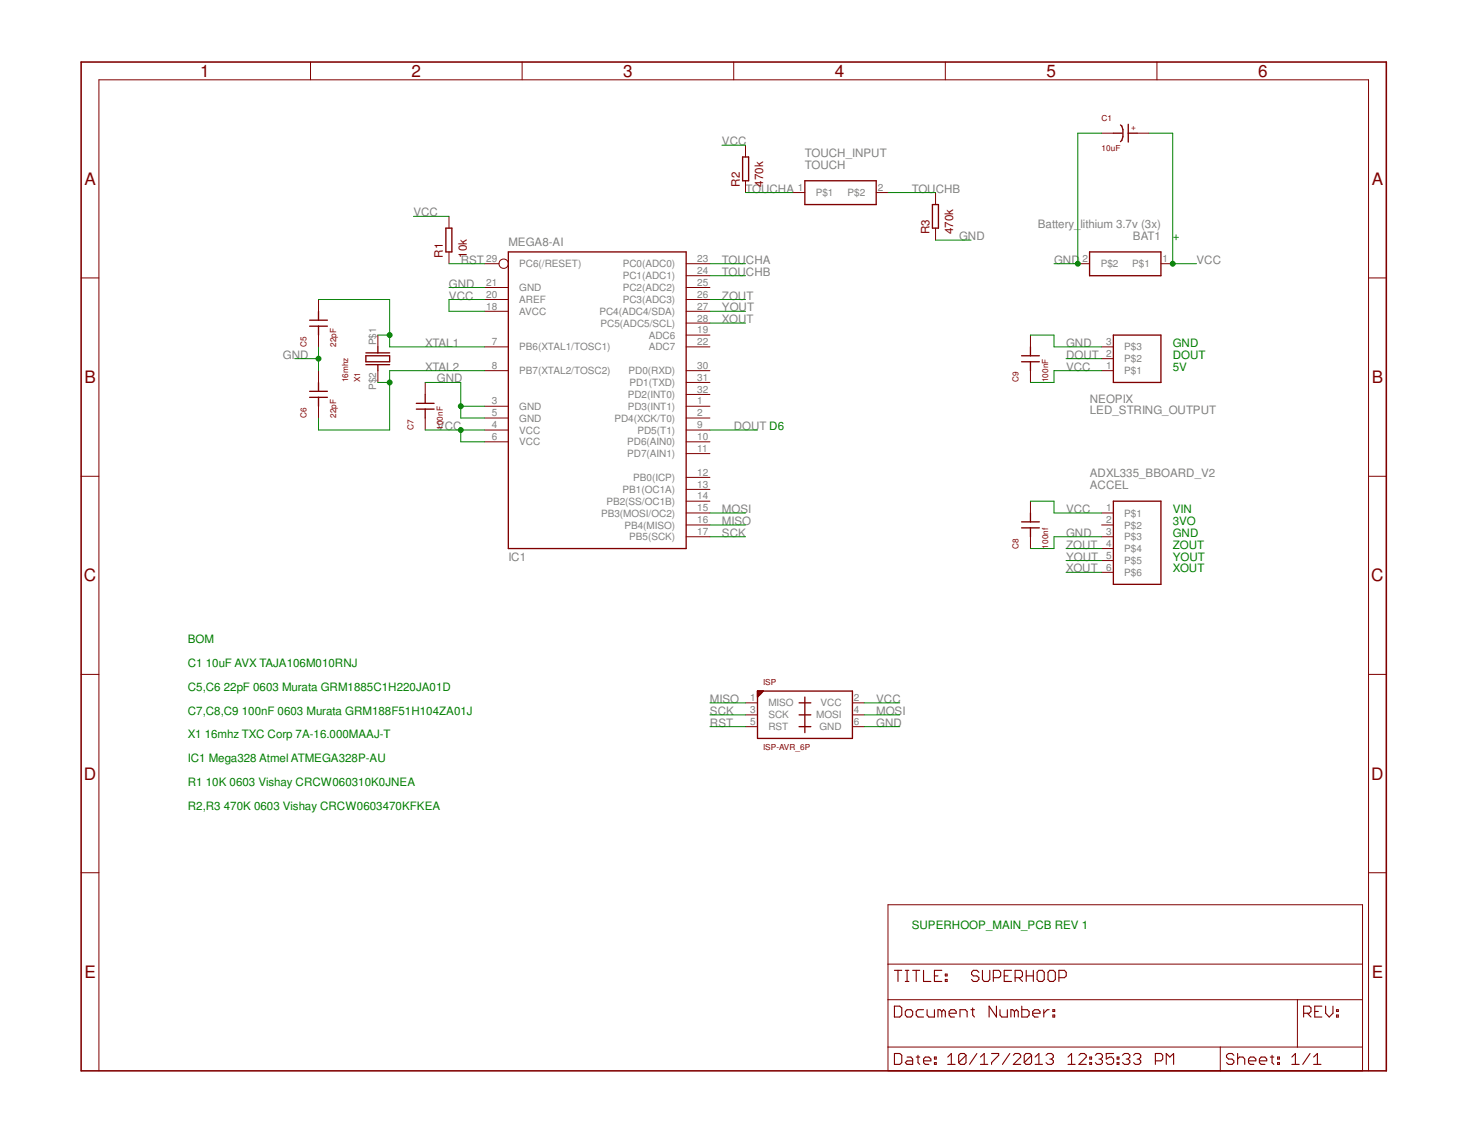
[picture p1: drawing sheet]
<svg xmlns="http://www.w3.org/2000/svg" width="279mm" height="216mm" viewBox="0 0 279 216" stroke-linecap="round" stroke-linejoin="round" font-family="sans-serif">
<path d="M15.5 11.8h248.5v192.1h-248.5z" fill="none" stroke="#800000" stroke-width=".3"/>
<g fill="none" stroke="#800000" stroke-width=".19">
<path d="M59.1 11.8v3.4M99.4 11.8v3.4M139.7 11.8v3.4M180 11.8v3.4M220.3 11.8v3.4M142 27.6v2.3M142 34.4v2.3M151 36.7h2.3M166.9 36.7h2.2M178.2 36.7v2.2M209.8 25.4h2.2M216.6 25.4h2.2"/>
<path d="M15.5 52.9h3.3M60.7 57v2.3M85.5 41.2v2.2M85.5 48v2.2M92.3 54.7h4.5M92.3 57h4.5M92.3 59.3h4.5M92.3 50.2h2.7M130.7 54.7h4.5M130.7 57h4.5M130.7 59.3h4.5M130.7 52.5h4.5"/>
<path d="M130.7 50.2h4.5M178.2 43.4v2.3M205.3 50.2h2.2M221.1 50.2h2.3M260.6 52.9h3.4M60.7 63.8v2.2M60.7 70.6v2.2M60.7 77.3v2.3M72 63.8v2.2M72 70.6v2.2M81 72.8v2.3M81 79.6v2.3"/>
<path d="M92.3 70.6h4.5M92.3 66h4.5M92.3 77.3h4.5M92.3 79.6h4.5M130.7 70.6h4.5M130.7 66h4.5M130.7 77.3h4.5M130.7 79.6h4.5M130.7 75.1h4.5M130.7 72.8h4.5M130.7 63.8h4.5M130.7 61.5h4.5"/>
<path d="M196.3 63.8v2.2M196.3 70.6v2.2M209.8 70.6h2.2M209.8 66h2.2M209.8 68.3h2.2M15.5 90.7h3.3M92.3 81.9h4.5M92.3 84.1h4.5M130.7 81.9h4.5M130.7 84.1h4.5M130.7 99.9h4.5M130.7 97.7h4.5"/>
<path d="M130.7 95.4h4.5M130.7 93.2h4.5M130.7 90.9h4.5M130.7 86.4h4.5M196.3 95.4v2.3M209.8 99.9h2.2M209.8 97.7h2.2M260.6 90.7h3.4M130.7 102.2h4.5M196.3 102.2v2.2M209.8 102.2h2.2M209.8 104.4h2.2"/>
<path d="M209.8 106.7h2.2M209.8 109h2.2M15.5 128.4h3.3M142 133.8h2.3M142 136.1h2.3M142 138.3h2.3M162.3 133.8h2.3M162.3 136.1h2.3M162.3 138.3h2.3M260.6 128.4h3.4M15.5 166.2h3.3M169.1 172.3h90.4v31.6h-90.4z"/>
<path d="M260.6 166.2h3.4M169.1 190.3h90.4M169.1 199.3h90.4M169.1 183.6h90.4M232.4 199.3v4.6M247.1 190.3v9M18.8 203.9v-188.7h241.8v188.7"/>
<circle cx="95.9" cy="50.2" r=".89"/>
</g>
<g fill="none" stroke="#800000" stroke-width=".21">
<path d="M170.3 191.6h1.1l.3 .3v1.4l-.3 .3h-1.1zM170.3 184.7h1.4M171 184.7v2.2M172.4 192.6l.4-.4h.7l.3 .4v.7l-.3 .3h-.7l-.4-.3zM172.4 184.7h.7M172.4 186.9h.7M172.8 184.7v2.2M173.8 184.7h1.4M174.5 184.7v2.2M175.9 184.7v2.2h1.4M175.9 192.2h-1.1l-.3 .4v.7l.3 .3h1.1M176.6 192.2v1.1l.3 .3h1.1v-1.4"/>
<path d="M178 185.8h.6M179.4 184.7h-1.4v2.2h1.4M179.4 192.6l-.4-.4h-.4v1.4M179.4 192.6l.3-.4 .3 .4v1M179.4 192.6v1M180 186.5h.4v.4h-.4zM180 185.5h.4v.3h-.4zM180.8 192.9h1.3v-.3l-.3-.4h-.7l-.3 .4v.7l.3 .3h.7M182.8 193.6v-1.4h1.1l.3 .4v1M184.9 192.2h.7M185.3 191.9v1.4l.3 .3M186.4 185.1l-.3-.4h-.7l-.4 .4v.4l.4 .3h.7l.3 .3v.4l-.3 .4h-.7l-.4-.4"/>
<path d="M187.1 184.7v1.8l.4 .4h.7l.3-.4v-1.8M189.2 186.1h1l.4-.3v-.7l-.4-.4h-1v2.2M189.8 191.6v2l-1.4-2v2M190.5 192.2v1.1l.3 .3h1.1v-1.4M191.3 185.8h.7M192.7 184.7h-1.4v2.2h1.4M193.2 192.6l-.3-.4h-.4v1.4M193.2 192.6v1M193.2 192.6l.4-.4 .3 .4v1M193.3 186.1h1.1l.3-.3v-.7l-.3-.4h-1.1v2.2M194.1 186.1l.6 .8M194.6 191.6v2h1.1l.3-.3v-.7l-.3-.4h-1.1"/>
<path d="M195.5 185.8h1.3M195.5 184.7v2.2M196.7 192.9h1.4v-.3l-.4-.4h-.6l-.4 .4v.7l.4 .3h.6M196.8 184.7v2.2M197.9 184.7h.6l.4 .4v1.4l-.4 .4h-.6l-.4-.4v-1.4zM198.8 192.2v1.4M199.8 192.2h-.3l-.7 .7M199.9 184.7h.7l.4 .4v1.4l-.4 .4h-.7l-.3-.4v-1.4zM200.5 193.3h.4v.3h-.4zM200.5 192.2h.4v.4h-.4zM201.7 186.1h1l.4-.3v-.7l-.4-.4h-1v2.2M248.3 192.9h1l.4-.3v-.7l-.4-.3h-1v2"/>
<path d="M249 192.9l.7 .7M250.4 192.6h.7M251.8 191.6h-1.4v2h1.4M252.5 191.6v1.3l.7 .7 .7-.7v-1.3M254.6 193.3h.3v.3h-.3zM254.6 192.2h.3v.4h-.3zM170.3 200.6h1.1l.3 .3v1.4l-.3 .3h-1.1zM172.8 201.3h.7l.3 .3v1h-1l-.4-.3 .4-.3h1M174.5 201.3h.7M174.8 200.9v1.4l.4 .3M175.9 202h1.4v-.4l-.4-.3h-.7l-.3 .3v.7l.3 .3h.7M178 202.3h.3v.3h-.3z"/>
<path d="M178 201.3h.3v.3h-.3zM180.5 202.6h1.4M180.5 201.3l.7-.7v2M184 200.9v1.4l-.4 .3h-.7l-.3-.3M184 200.9l-.4-.3h-.7l-.3 .3v1.4M184 200.9l-1.4 1.4M186.1 200.6l-1.4 2M186.7 202.6h1.4M186.7 201.3l.8-.7v2M188.8 200.6h1.4v.3l-1.4 1.4v.3M192.3 200.6l-1.4 2M193 200.9l.3-.3h.8l.3 .3v.4l-1.4 1.3h1.4"/>
<path d="M196.5 200.9v1.4l-.4 .3h-.7l-.3-.3M196.5 200.9l-.4-.3h-.7l-.3 .3v1.4M196.5 200.9l-1.4 1.4M197.1 202.6h1.4M197.1 201.3l.8-.7v2M199.2 200.9l.4-.3h.7l.3 .3v.4l-.3 .3M199.9 201.6h.4M200.3 201.6l.3 .4v.3l-.3 .3h-.7l-.4-.3M203.4 202.6h1.4M203.4 201.3l.7-.7v2M205.5 200.9l.3-.3h.7l.4 .3v.4l-1.4 1.3h1.4M207.6 202.3h.3v.3h-.3z"/>
<path d="M207.6 201.3h.3v.3h-.3zM208.6 200.9l.4-.3h.6l.4 .3v.4l-.4 .3M209.3 201.6h.3M209.6 201.6l.4 .4v.3l-.4 .3h-.6l-.4-.3M212.1 200.6h-1.4v1l.7-.3h.3l.4 .3v.7l-.4 .3h-.7l-.3-.3M212.8 202.3h.3v.3h-.3zM212.8 201.3h.3v.3h-.3zM213.8 200.9l.4-.3h.6l.4 .3v.4l-.4 .3M214.5 201.6h.3M214.8 201.6l.4 .4v.3l-.4 .3h-.6l-.4-.3M215.9 200.9l.3-.3h.7l.4 .3v.4l-.4 .3M216.6 201.6h.3"/>
<path d="M216.9 201.6l.4 .4v.3l-.4 .3h-.7l-.3-.3M220 202h1.1l.3-.4v-.7l-.3-.3h-1.1v2M222.1 202.6v-2l.7 .7 .7-.7v2M235 200.9l-.3-.3h-.7l-.4 .3v.4l.4 .3h.7l.3 .4v.3l-.3 .3h-.7l-.4-.3M235.7 201.6l.4-.3h.6l.4 .3v1M235.7 200.6v2M237.8 202h1.4v-.4l-.4-.3h-.7l-.3 .3v.7l.3 .3h.7M239.9 202h1.4v-.4l-.4-.3h-.7l-.3 .3v.7l.3 .3h.7M241.9 201.3h.7M242.3 200.9v1.4l.3 .3M243.3 202.3h.4v.3h-.4zM243.3 201.3h.4v.3h-.4z"/>
<path d="M246 202.6h1.4M246 201.3l.7-.7v2M249.5 200.6l-1.4 2M250.2 202.6h1.4M250.2 201.3l.7-.7v2"/>
</g>
<g fill="none" stroke="#800000" stroke-width=".25">
<path d="M141.4 29.9h1.2v4.5h-1.2zM153.3 34.4h13.6v4.5h-13.6zM177.6 38.9h1.1v4.5h-1.1zM212 25.4h1.7M213.4 23.8a2.51 2.51 0 0 1 0 3.2M214.9 23.7v3.4M214.9 25.4h1.7M60.7 59.3v1.7M84.9 43.4h1.2v4.6h-1.2zM96.8 48h33.9v56.4h-33.9zM207.5 48h13.6v4.5h-13.6zM59 62.1h3.4"/>
<path d="M59 61h3.4M59 75.6h3.4M59 74.5h3.4M60.7 62.1v1.7M60.7 72.8v1.7M60.7 75.6v1.7M69.7 67.7h4.5v1.2h-4.5zM69.7 69.4h4.5M69.7 67.2h4.5M72 66v1.2M72 69.4v1.2M79.3 77.9h3.4"/>
<path d="M79.3 76.8h3.4M81 75.1v1.7M81 77.9v1.7M194.6 68.9h3.4M194.6 67.7h3.4M196.3 66v1.7M196.3 68.9v1.7M212 63.8h9.1v9h-9.1zM194.6 99.4h3.4M196.3 97.7v1.7M212 95.4h9.1v15.9h-9.1zM194.6 100.5h3.4"/>
<path d="M196.3 100.5v1.7M144.3 131.6h18v9h-18zM144.3 132.5h.1M144.3 132.4h.3M144.3 132.2h.4M144.3 132.1h.6M144.3 131.9h.8M144.3 131.7h.9M145.4 131.6l-1.1 1.1M152.2 136.1h2.2M152.2 133.8h2.2M152.2 138.3h2.2"/>
<path d="M153.3 132.7v6.8"/>
</g>
<path d="M209.8 70.6h-9.1v2.2h-4.4M81 81.9h11.3M87.8 81.9v2.2" fill="none" stroke="#008000" stroke-width=".19"/>
<circle cx="87.8" cy="81.9" r=".46" fill="#008000"/>
<g fill="none" stroke="#008000" stroke-width=".19">
<path d="M137.5 27.6h4.5M218.8 25.4h4.6v24.8h4.5M78.7 41.2h6.8M92.3 57h-6.8v2.3h6.8M87.8 84.1h4.5M196.3 95.4h4.4v2.3h9.1M164.6 133.8h6.8"/>
<circle cx="87.8" cy="81.9" r=".46"/>
</g>
<circle cx="223.4" cy="50.2" r=".46" fill="#008000"/>
<g fill="none" stroke="#008000" stroke-width=".19">
<path d="M81 72.8h6.8v6.8M87.8 77.3h4.5M196.3 63.8h4.4v2.2h9.1"/>
<circle cx="223.4" cy="50.2" r=".46"/>
</g>
<circle cx="87.8" cy="77.3" r=".46" fill="#008000"/>
<g fill="none" stroke="#008000" stroke-width=".19">
<path d="M56.1 68.3h4.6M60.7 66v4.6M87.8 79.6h4.5"/>
<circle cx="87.8" cy="77.3" r=".46"/>
</g>
<circle cx="60.7" cy="68.3" r=".46" fill="#008000"/>
<g fill="none" stroke="#008000" stroke-width=".19">
<path d="M209.8 25.4h-4.5v24.8h-4.6M85.5 54.7h6.8M178.2 45.7h6.8M209.8 102.2h-9.1v2.2h-4.4M164.6 138.3h6.8"/>
<circle cx="60.7" cy="68.3" r=".46"/>
</g>
<circle cx="205.3" cy="50.2" r=".46" fill="#008000"/>
<g fill="none" stroke="#008000" stroke-width=".19">
<path d="M60.7 57h13.5v9h18.1M72 63.8h2.2M203 68.3h6.8M135.2 81.9h9.1"/>
<circle cx="205.3" cy="50.2" r=".46"/>
</g>
<circle cx="74.2" cy="63.8" r=".46" fill="#008000"/>
<g fill="none" stroke="#008000" stroke-width=".19">
<path d="M72 72.8h2.2M92.3 70.6h-18.1v11.3h-13.5v-2.3"/>
<circle cx="74.2" cy="63.8" r=".46"/>
</g>
<circle cx="74.2" cy="72.8" r=".46" fill="#008000"/>
<g fill="none" stroke="#008000" stroke-width=".19">
<path d="M142 36.7h9M169.1 36.7h9.1M85.5 50.2h6.8M135.2 57h6.8M135.2 59.3h6.8M135.2 50.2h6.8M135.2 52.5h6.8M135.2 61.5h6.8M135.2 99.9h6.8M135.2 97.7h6.8M135.2 102.2h6.8M203 104.4h6.8"/>
<path d="M203 106.7h6.8M203 109h6.8M135.2 133.8h6.8M135.2 136.1h6.8M135.2 138.3h6.8M164.6 136.1h6.8"/>
<circle cx="74.2" cy="72.8" r=".46"/>
</g>
<g font-size="3.3" fill="#800000">
<text x="38.1" y="14.6">1</text>
<text x="78.4" y="14.6">2</text>
<text x="118.7" y="14.6">3</text>
<text x="159" y="14.6">4</text>
<text x="199.3" y="14.6">5</text>
<text x="239.6" y="14.6">6</text>
<text x="16.1" y="35.2">A</text>
<text x="261.3" y="35.2">A</text>
<text x="16.1" y="72.9">B</text>
<text x="261.3" y="72.9">B</text>
<text x="16" y="110.7">C</text>
<text x="261.2" y="110.7">C</text>
<text x="16" y="148.4">D</text>
<text x="261.2" y="148.4">D</text>
<text x="16.1" y="186.1">E</text>
<text x="261.3" y="186.1">E</text>
</g>
<g font-size="2.2" fill="#808080">
<text x="137.5" y="27.6">VCC</text>
<text x="153.3" y="29.9">TOUCH_INPUT</text>
<text x="153.3" y="32.1">TOUCH</text>
<text x="78.7" y="41.2">VCC</text>
<text x="142" y="36.7">TOUCHA</text>
<text x="173.7" y="36.7">TOUCHB</text>
<text x="96.8" y="46.8">MEGA8-AI</text>
<text x="182.7" y="45.7">GND</text>
<text x="197.7" y="43.4">Battery_lithium 3.7v (3x)</text>
<text x="215.8" y="45.7">BAT1</text>
<text x="87.8" y="50.2">RST</text>
<text x="137.5" y="50.2">TOUCHA</text>
<text x="137.5" y="52.5">TOUCHB</text>
<text x="200.7" y="50.2">GND</text>
<text x="227.9" y="50.2">VCC</text>
<text x="85.5" y="57">VCC</text>
<text x="85.5" y="54.7">GND</text>
<text x="137.5" y="57">ZOUT</text>
<text x="137.5" y="59.3">YOUT</text>
<text x="137.5" y="61.5">XOUT</text>
<text x="53.9" y="68.3">GND</text>
<text x="81" y="66">XTAL1</text>
<text x="81" y="70.6">XTAL2</text>
<text x="203" y="70.6">VCC</text>
<text x="203" y="66">GND</text>
<text x="203" y="68.3">DOUT</text>
<text x="83.2" y="72.8">GND</text>
<text x="207.6" y="76.7">NEOPIX</text>
<text x="83.2" y="81.9">VCC</text>
<text x="139.7" y="81.9">DOUT D6</text>
<text x="207.6" y="78.9">LED_STRING_OUTPUT</text>
<text x="207.6" y="90.9">ADXL335_BBOARD_V2</text>
<text x="207.6" y="93.2">ACCEL</text>
<text x="137.5" y="99.9">MISO</text>
<text x="137.5" y="97.7">MOSI</text>
<text x="203" y="97.7">VCC</text>
<text x="96.8" y="106.7">IC1</text>
<text x="137.5" y="102.2">SCK</text>
<text x="203" y="102.2">GND</text>
<text x="203" y="104.4">ZOUT</text>
<text x="203" y="106.7">YOUT</text>
<text x="203" y="109">XOUT</text>
<text x="135.2" y="133.8">MISO</text>
<text x="135.2" y="136.1">SCK</text>
<text x="166.9" y="133.8">VCC</text>
<text x="166.9" y="136.1">MOSI</text>
<text x="135.2" y="138.3">RST</text>
<text x="166.9" y="138.3">GND</text>
</g>
<g font-size="2.2" fill="#800000">
<text x="140.9" y="35.5" transform="rotate(-90 140.9 35.5)">R2</text>
<text x="145.4" y="35.5" transform="rotate(-90 145.4 35.5)">470k</text>
<text x="177" y="44.6" transform="rotate(-90 177 44.6)">R3</text>
<text x="181.6" y="44.6" transform="rotate(-90 181.6 44.6)">470k</text>
<text x="84.4" y="49.1" transform="rotate(-90 84.4 49.1)">R1</text>
<text x="88.9" y="49.1" transform="rotate(-90 88.9 49.1)">10k</text>
</g>
<g font-size="2.2" fill="#008000">
<text x="223.4" y="45.7">+</text>
<text x="223.4" y="66">GND</text>
<text x="223.4" y="68.3">DOUT</text>
<text x="223.4" y="70.6">5V</text>
<text x="223.4" y="97.7">VIN</text>
<text x="223.4" y="99.9">3VO</text>
<text x="223.4" y="102.2">GND</text>
<text x="223.4" y="104.4">ZOUT</text>
<text x="223.4" y="106.7">YOUT</text>
<text x="223.4" y="109">XOUT</text>
<text x="35.8" y="122.5">BOM</text>
<text x="35.8" y="131.6">C5,C6 22pF 0603 Murata GRM1885C1H220JA01D</text>
<text x="35.8" y="127">C1 10uF AVX TAJA106M010RNJ</text>
<text x="35.8" y="136.1">C7,C8,C9 100nF 0603 Murata GRM188F51H104ZA01J</text>
<text x="35.8" y="140.6">X1 16mhz TXC Corp 7A-16.000MAAJ-T</text>
<text x="35.8" y="145.1">IC1 Mega328 Atmel ATMEGA328P-AU</text>
<text x="35.8" y="149.6">R1 10K 0603 Vishay CRCW060310K0JNEA</text>
<text x="35.8" y="154.2">R2,R3 470K 0603 Vishay CRCW0603470KFKEA</text>
<text x="173.7" y="176.8">SUPERHOOP_MAIN_PCB REV 1</text>
</g>
<g font-size="1.9" fill="#808080">
<text x="151.9" y="36.4">1</text>
<text x="155.4" y="37.3">P$1</text>
<text x="161.4" y="37.3">P$2</text>
<text x="167.2" y="36.4">2</text>
<text x="92.6" y="49.9">29</text>
<text x="98.9" y="50.9">PC6(/RESET)</text>
<text x="118.6" y="53.2">PC1(ADC1)</text>
<text x="118.6" y="50.9">PC0(ADC0)</text>
<text x="132.8" y="52.2">24</text>
<text x="132.8" y="49.9">23</text>
<text x="206.2" y="49.9">2</text>
<text x="209.6" y="50.9">P$2</text>
<text x="215.6" y="50.9">P$1</text>
<text x="221.4" y="49.9">1</text>
<text x="92.6" y="54.4">21</text>
<text x="92.6" y="56.7">20</text>
<text x="92.6" y="58.9">18</text>
<text x="98.9" y="55.4">GND</text>
<text x="98.9" y="57.7">AREF</text>
<text x="98.9" y="59.9">AVCC</text>
<text x="114.2" y="59.9">PC4(ADC4/SDA)</text>
<text x="118.6" y="57.7">PC3(ADC3)</text>
<text x="118.6" y="55.4">PC2(ADC2)</text>
<text x="132.8" y="58.9">27</text>
<text x="132.8" y="56.7">26</text>
<text x="132.8" y="54.4">25</text>
<text x="71.6" y="65.7" transform="rotate(-90 71.6 65.7)">P$1</text>
<text x="93.7" y="65.7">7</text>
<text x="114.4" y="62.2">PC5(ADC5/SCL)</text>
<text x="123.6" y="64.5">ADC6</text>
<text x="132.8" y="65.7">22</text>
<text x="132.8" y="63.5">19</text>
<text x="132.8" y="61.2">28</text>
<text x="210.7" y="65.7">3</text>
<text x="93.7" y="70.2">8</text>
<text x="98.9" y="71.2">PB7(XTAL2/TOSC2)</text>
<text x="98.9" y="66.7">PB6(XTAL1/TOSC1)</text>
<text x="119.7" y="71.2">PD0(RXD)</text>
<text x="123.6" y="66.7">ADC7</text>
<text x="132.8" y="70.2">30</text>
<text x="210.7" y="70.2">1</text>
<text x="210.7" y="68">2</text>
<text x="214.1" y="71.2">P$1</text>
<text x="214.1" y="69">P$2</text>
<text x="214.1" y="66.7">P$3</text>
<text x="71.6" y="74.3" transform="rotate(-90 71.6 74.3)">P$2</text>
<text x="93.7" y="77">3</text>
<text x="119.5" y="75.8">PD2(INT0)</text>
<text x="119.9" y="73.5">PD1(TXD)</text>
<text x="132.8" y="77">1</text>
<text x="132.8" y="74.8">32</text>
<text x="132.8" y="72.5">31</text>
<text x="93.7" y="79.3">5</text>
<text x="93.7" y="81.5">4</text>
<text x="93.7" y="83.8">6</text>
<text x="98.9" y="78">GND</text>
<text x="98.9" y="80.3">GND</text>
<text x="98.9" y="82.5">VCC</text>
<text x="117" y="80.3">PD4(XCK/T0)</text>
<text x="119.5" y="78">PD3(INT1)</text>
<text x="121.4" y="82.5">PD5(T1)</text>
<text x="132.8" y="83.8">10</text>
<text x="132.8" y="81.5">9</text>
<text x="132.8" y="79.3">2</text>
<text x="98.9" y="84.8">VCC</text>
<text x="119.5" y="87">PD7(AIN1)</text>
<text x="119.5" y="84.8">PD6(AIN0)</text>
<text x="132.8" y="86.1">11</text>
<text x="118.6" y="93.9">PB1(OC1A)</text>
<text x="120.6" y="91.6">PB0(ICP)</text>
<text x="132.8" y="90.6">12</text>
<text x="132.8" y="95.1">14</text>
<text x="132.8" y="92.8">13</text>
<text x="114.5" y="98.3">PB3(MOSI/OC2)</text>
<text x="115.5" y="96.1">PB2(SS/OC1B)</text>
<text x="118.9" y="100.6">PB4(MISO)</text>
<text x="132.8" y="101.9">17</text>
<text x="132.8" y="99.6">16</text>
<text x="132.8" y="97.4">15</text>
<text x="210.7" y="97.4">1</text>
<text x="210.7" y="99.6">2</text>
<text x="210.7" y="101.9">3</text>
<text x="214.1" y="98.3">P$1</text>
<text x="214.1" y="100.6">P$2</text>
<text x="119.8" y="102.9">PB5(SCK)</text>
<text x="210.7" y="104.1">4</text>
<text x="210.7" y="106.4">5</text>
<text x="214.1" y="102.9">P$3</text>
<text x="214.1" y="105.1">P$4</text>
<text x="214.1" y="107.4">P$5</text>
<text x="210.7" y="108.7">6</text>
<text x="214.1" y="109.6">P$6</text>
<text x="142.9" y="133.5">1</text>
<text x="142.9" y="135.8">3</text>
<text x="146.3" y="134.5">MISO</text>
<text x="146.3" y="136.8">SCK</text>
<text x="155.4" y="136.8">MOSI</text>
<text x="156.3" y="134.5">VCC</text>
<text x="162.6" y="135.8">4</text>
<text x="162.6" y="133.5">2</text>
<text x="142.9" y="138">5</text>
<text x="146.3" y="139">RST</text>
<text x="156.1" y="139">GND</text>
<text x="162.6" y="138">6</text>
</g>
<g font-size="1.6" fill="#800000">
<text x="209.8" y="23.1">C1</text>
<text x="209.8" y="28.7">10uF</text>
<text x="215.4" y="24.7">+</text>
<text x="58.4" y="66" transform="rotate(-90 58.4 66)">C5</text>
<text x="64.1" y="66" transform="rotate(-90 64.1 66)">22pF</text>
<text x="66.3" y="72.8" transform="rotate(-90 66.3 72.8)">16mhz</text>
<text x="68.6" y="72.8" transform="rotate(-90 68.6 72.8)">X1</text>
<text x="194" y="72.8" transform="rotate(-90 194 72.8)">C9</text>
<text x="199.6" y="72.8" transform="rotate(-90 199.6 72.8)">100nF</text>
<text x="58.4" y="79.6" transform="rotate(-90 58.4 79.6)">C6</text>
<text x="64.1" y="79.6" transform="rotate(-90 64.1 79.6)">22pF</text>
<text x="78.7" y="81.9" transform="rotate(-90 78.7 81.9)">C7</text>
<text x="84.4" y="81.9" transform="rotate(-90 84.4 81.9)">100nF</text>
<text x="194" y="104.4" transform="rotate(-90 194 104.4)">C8</text>
<text x="199.6" y="104.4" transform="rotate(-90 199.6 104.4)">100nf</text>
<text x="145.4" y="130.4">ISP</text>
<text x="145.4" y="142.9">ISP-AVR_6P</text>
</g>
</svg>
